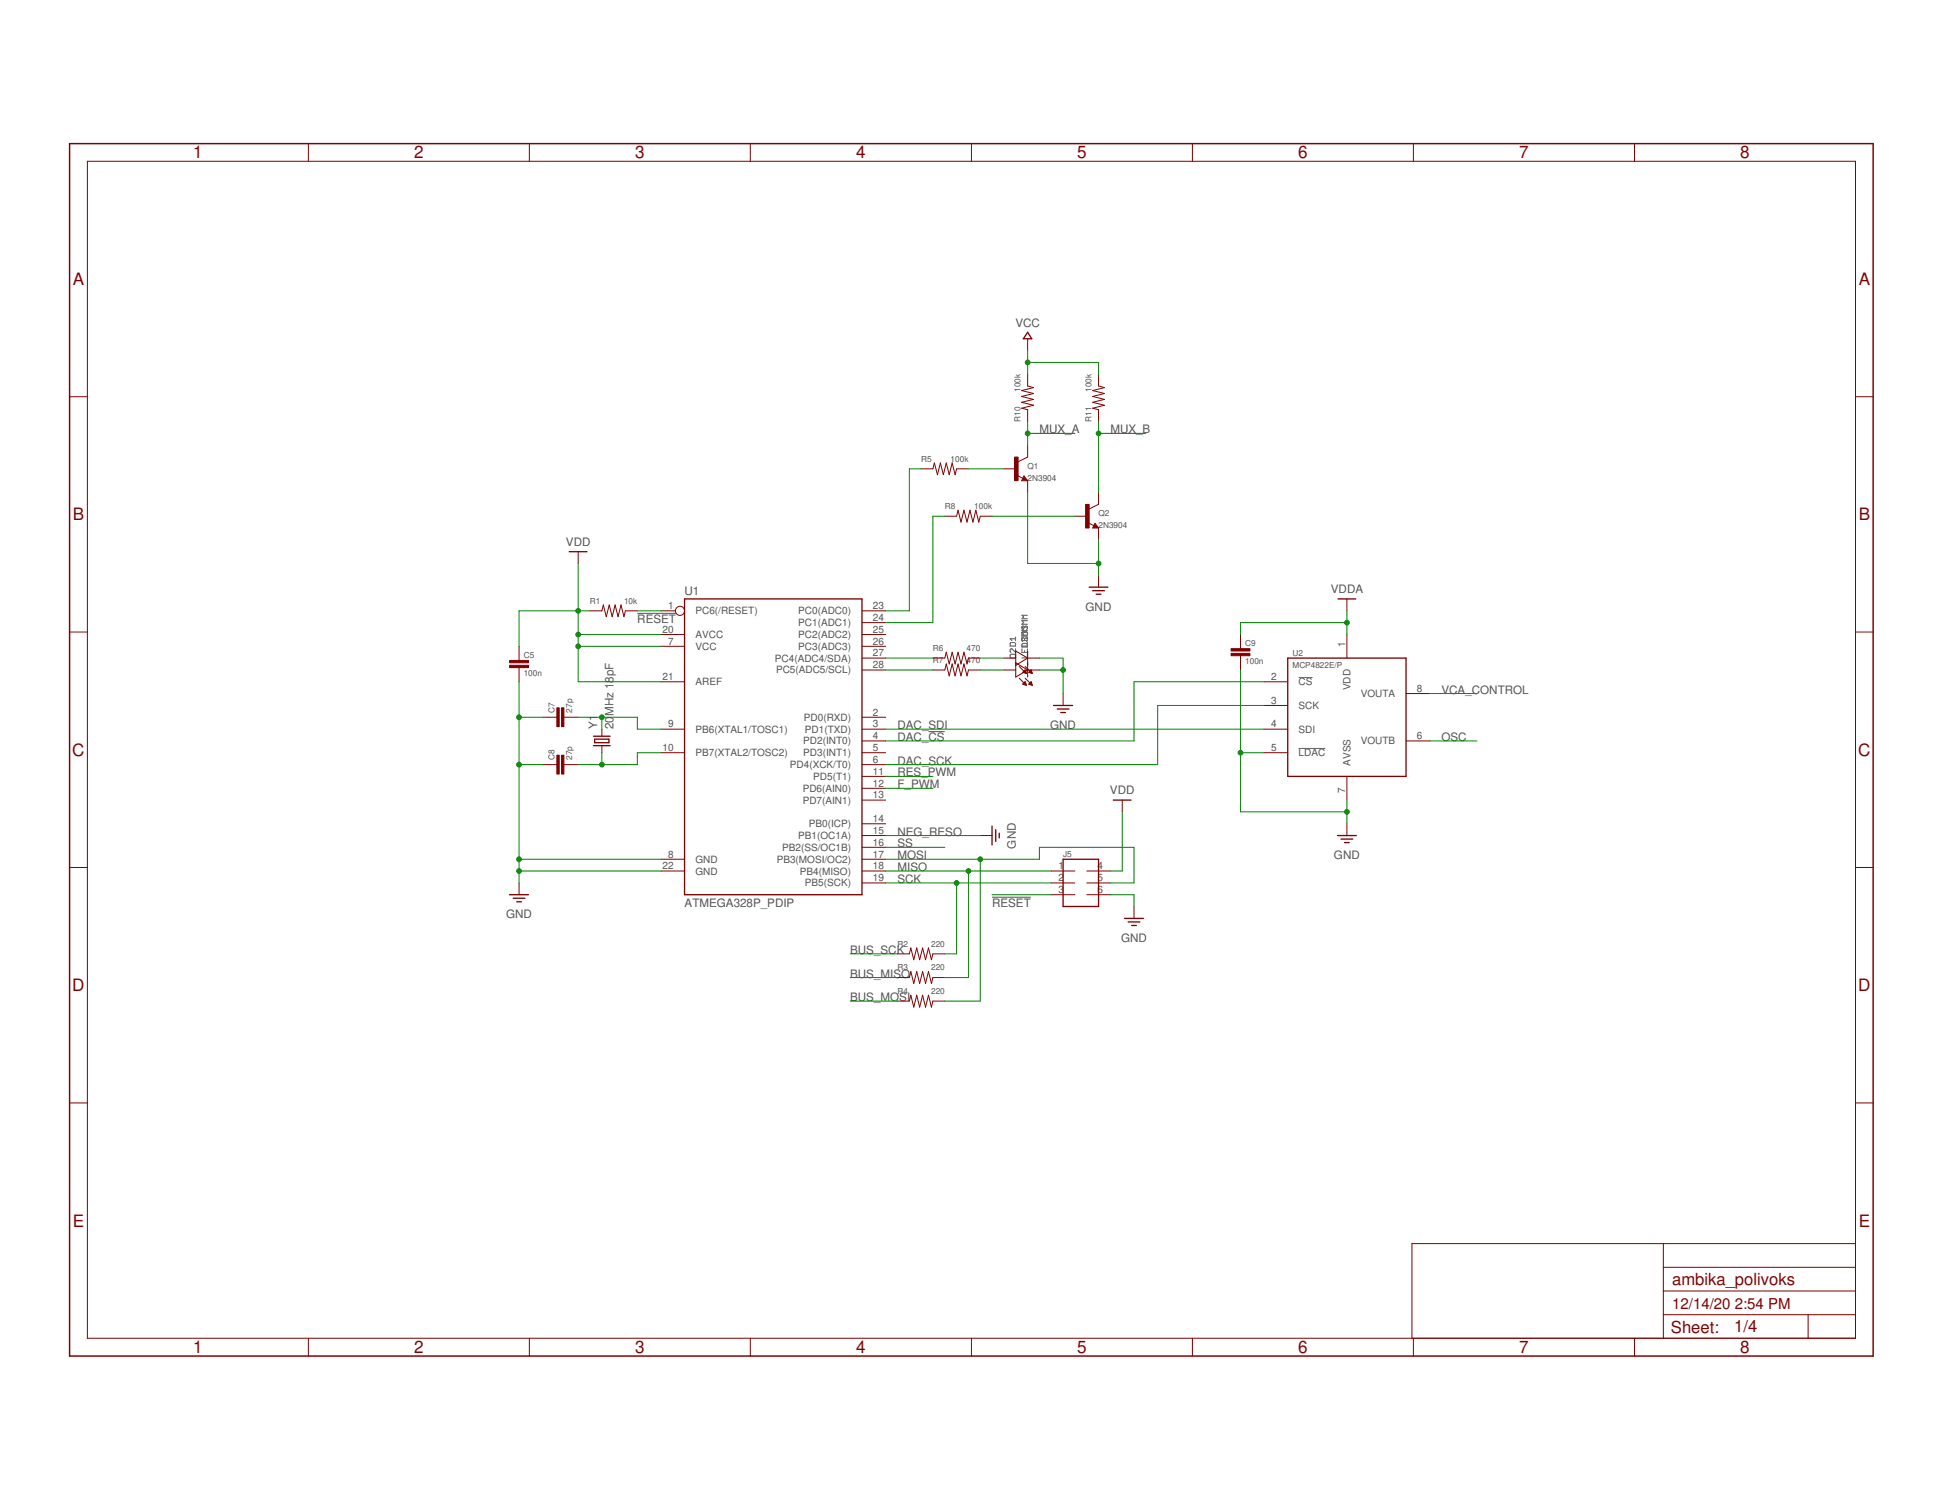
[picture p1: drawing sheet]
<svg xmlns="http://www.w3.org/2000/svg" width="279mm" height="216mm" viewBox="0 0 279 216" stroke-linecap="round" stroke-linejoin="round" font-family="sans-serif">
<g fill="none" stroke="#505050" stroke-width=".14">
<path d="M91.7 88.2h5.6M145.3 92.5l.2-.1h.5l.1 .1v.4h-.8zM145.3 94.2l.2-.1h.5l.1 .1v.4h-.8zM146.1 91.6v.5M146.1 93.3v.6l-.5-.6-.3 .2v.2l.2 .2M146.1 91.9h-.8l.3 .2M147 92.9h.8M147 91v.4h.8v-.4M147 93.3v.6h.8v-.6M147 90.2v.2l.2 .2M147 91.6v.6M147 92.1h.8"/>
<path d="M147 90.2l.3 .2-.3 .3h.8M147 91l.2-.2h.5l.1 .2M147 90.2l.2-.1 .2 .1M147 92.2l.2 .1M147 91.9l.2-.1 .2 .1M147 91l.3 .2-.3 .3h.8M147 91h.8M147 90.2h.8M147.4 90.2v.1M147.4 91.9v.2M147.4 93.6v.3M147.4 90.2l.2-.1 .2 .1"/>
<path d="M147.4 91.9l.2-.1 .2 .1M147.8 90.2v.2l-.1 .2M147.8 91.6v.6M147.8 92.4v.7h-.8v-.4l.2-.2h.5l.1 .2M147.8 94.1v.5h-.8M147.8 89.3h-.8l.3 .2-.3 .3h.8M147.8 88.5h-.8l.3 .3-.3 .2h.8M147.8 92.2l-.1 .1M186.8 97.5h2M133.6 105.2h2.3M186.8 107.7h3.9M142.7 129.1h5.6"/>
</g>
<g fill="none" stroke="#800000" stroke-width=".14">
<path d="M12.6 23.2h254.4v169.3h-254.4zM44.4 20.7v2.5M76.2 20.7v2.5M107.9 20.7v2.5M139.8 20.7v2.5M171.6 20.7v2.5M203.3 20.7v2.5M235.2 20.7v2.5M10 57.1h2.6M147.8 48.7v1.7M147.8 53.8v1.7l.9 .3-1.7 .4 1.7 .4-1.7 .4 1.7 .4-1.7 .5 1.7 .4-1.7 .4 .8 .2v1.7M158.1 53.8v1.7l.8 .3-1.7 .4 1.7 .4-1.7 .4 1.7 .4-1.7 .5 1.7 .4-1.7 .4 .9 .2v1.7"/>
<path d="M267 57.1h2.5M83.2 79.4v1.6M132.5 67.4h1.7l.2-.8 .5 1.7 .4-1.7 .4 1.7 .4-1.7 .5 1.7 .4-1.7 .4 1.7 .2-.9h1.7M135.9 74.3h1.7l.2-.9 .5 1.7 .4-1.7 .4 1.7 .5-1.7 .4 1.7 .4-1.7 .4 1.7 .2-.8h1.7M144.4 67.4h1.7M146.5 68.5l1.3 .7M147.3 68.5l.5 .7h-.8zM147.8 64v1.7l-1.3 .7M147.8 69.2v1.6M154.6 74.3h1.8M156.7 75.3l1.4 .6M157.5 75.3l.6 .6h-.9z"/>
<path d="M158.1 70.8v1.7l-1.4 .7M158.1 75.9v1.7M10 90.9h2.6M74.7 93v2.2M74.7 95.9v2.2M84.9 87.9h1.7l.2-.9 .4 1.7 .5-1.7 .4 1.7 .4-1.7 .4 1.7 .4-1.7 .5 1.7 .2-.8h1.7M95.1 87.9h2.1M95.1 98.1h3.4M95.1 93h3.4M95.1 91.3h3.4M124 87.9h3.4M124 94.7h3.4"/>
<path d="M124 96.4h3.4M124 93h3.4M124 91.3h3.4M124 89.6h3.4M134.2 94.7h1.7l.2-.9 .5 1.7 .4-1.7 .4 1.7 .4-1.7 .5 1.7 .4-1.7 .4 1.7 .2-.8h1.7M134.2 96.4h1.7l.2-.9 .5 1.7 .4-1.7 .4 1.7 .4-1.7 .5 1.7 .4-1.7 .4 1.7 .2-.8h1.7M144.4 94.7h1.7M144.4 96.4h1.7M147.8 94.7h1.7M147.8 96.4h1.7M153 99.8v1.7M158.1 82.8v1.7"/>
<path d="M178.5 91.3v2.2M178.5 94.1v2.3M181.9 98.1h3.4M193.8 86.1v1.8M193.8 91.3v3.4M202.3 99.8h3.4M267 90.9h2.5M78.1 103.2h2.2M78.1 110h2.2M81 103.2h2.2M81 110h2.2M86.6 104.9v1"/>
<path d="M86.6 107.3v1M95.1 104.9h3.4M95.1 108.3h3.4M124 103.2h3.4M124 110h3.4M124 104.9h3.4M124 108.3h3.4M124 106.6h3.4M124 118.5h3.4M124 115.1h3.4M124 113.4h3.4M124 111.7h3.4"/>
<path d="M161.5 115.1v1.7M181.9 101.5h3.4M181.9 104.9h3.4M181.9 108.3h3.4M193.8 111.7v3.4M193.8 118.5v1.7M202.3 106.6h3.4M10 124.8h2.6M74.7 127v1.7M95.1 125.3h3.4M95.1 123.6h3.4M124 125.3h3.4"/>
<path d="M124 127h3.4M124 123.6h3.4M124 121.9h3.4M124 120.2h3.4M129.1 137.2h1.7l.2-.8 .5 1.6 .4-1.6 .4 1.6 .4-1.6 .5 1.6 .4-1.6 .4 1.6 .2-.8h1.7M141 120.2h1.7M151.2 125.3h3.4M151.2 127h3.4M151.2 128.7h3.4M156.4 125.3h3.3M156.4 127h3.3M156.4 128.7h3.3"/>
<path d="M163.2 130.4v1.7M267 124.8h2.5M10 158.6h2.6M129.1 144h1.7l.2-.8 .5 1.7 .4-1.7 .4 1.7 .4-1.7 .5 1.7 .4-1.7 .4 1.7 .2-.9h1.7M129.1 140.6h1.7l.2-.9 .5 1.8 .4-1.8 .4 1.8 .4-1.8 .5 1.8 .4-1.8 .4 1.8 .2-.9h1.7M267 158.6h2.5M239.3 178.9v13.6M267 178.9h-63.9v13.6M44.4 192.5v2.6M76.2 192.5v2.6M107.9 192.5v2.6M139.8 192.5v2.6"/>
<path d="M171.6 192.5v2.6M203.3 192.5v2.6M235.2 192.5v2.6M239.3 189.1h27.7M239.3 185.7h27.7M239.3 182.3h27.7M260.1 189.1v3.4"/>
<circle cx="97.8" cy="87.9" r=".66"/>
</g>
<g fill="none" stroke="#800000" stroke-width=".19">
<path d="M147.8 47.8l.6 .9h-1.2zM81.9 79.4h2.6M98.5 86.1h25.5v42.6h-25.5zM156.7 84.5h2.7M157.2 85h1.7M157.7 85.5h.7M185.3 94.7h17v17h-17zM192.5 86.1h2.6M85.4 105.9h2.4M85.4 107.3h2.4M85.6 106.3h2v.5h-2zM142.7 118.8v2.7"/>
<path d="M143.3 119.3v1.7M143.8 119.8v.7M151.6 101.5h2.7M152.1 102h1.7M152.6 102.5h.7M160.2 115.1h2.5M73.3 128.7h2.7M73.8 129.2h1.7M74.3 129.7h.7M153 123.6h5.1v6.8h-5.1zM161.8 132.1h2.7M162.3 132.6h1.7"/>
<path d="M162.8 133.1h.7M192.4 120.2h2.7M192.9 120.7h1.7M193.4 121.2h.7"/>
</g>
<g fill="#800000" stroke="#800000" stroke-width=".14">
<path d="M80.1 101.8h.4v2.7h-.4z"/>
<path d="M80.8 101.8h.3v2.7h-.3z"/>
<path d="M80.1 108.6h.4v2.7h-.4z"/>
<path d="M80.8 108.6h.3v2.7h-.3z"/>
<path d="M73.3 95h2.7v.3h-2.7z"/>
<path d="M73.3 95.7h2.7v.3h-2.7z"/>
<path d="M146 65.7h.5v3.4h-.5z"/>
<path d="M156.2 72.6h.5v3.3h-.5z"/>
<path d="M177.1 93.3h2.7v.3h-2.7z"/>
<path d="M177.1 94h2.7v.3h-2.7z"/>
</g>
<g fill="none" stroke="#800000" stroke-width=".15">
<path d="M147.4 68.6l-.3 .5M147.4 68.7l-.2 .4M147.5 68.8l-.1 .3M147.6 68.9l-.1 .2M147.6 69v.1M157.6 75.4l-.3 .5M157.6 75.5l-.1 .4M157.7 75.6l-.1 .3M157.8 75.7l-.1 .2M157.8 75.8v.1M146.1 95.3l1.7 1.1-1.7 1v-3.8l1.7 1.1-1.7 1M146.6 95.9l.7 .6"/>
<path d="M146.6 97.6l.7 .6M147.2 96.7l.3-.3 .2 .5zM147.2 98.4l.3-.3 .2 .5zM147.2 98.4h.4M147.2 96.7h.4M147.2 96.6h.4M147.3 98.3h.3M147.3 96.5h.3M147.4 98.2h.2M147.4 96.4h.1M147.5 98.5h.1M147.5 98.1h.1"/>
<path d="M147.5 95.9l.7 .6M147.5 97.6l.7 .6M147.6 96.8h.1M147.8 93.6v3.8M148 96.7l.4-.3 .1 .5zM148 98.4h.5M148.1 96.6h.3M148.1 96.7h.4M148.1 98.3h.3M148.2 96.5h.2M148.2 98.2h.2M148.3 96.4h.1"/>
<path d="M148.3 98.5h.2M148.3 98.1h.1M148.4 98.1l.1 .5-.5-.2zM148.4 96.8h.1"/>
</g>
<path d="M10 20.7h259.5v174.4h-259.5z" fill="none" stroke="#800000" stroke-width=".21"/>
<g fill="none" stroke="#008000" stroke-width=".14">
<path d="M147.8 50.4v3.4M147.8 52.1h10.3v1.7M132.5 67.4h-1.7v20.5h-3.4M135.9 74.3h-1.7v15.3h-6.8M139.3 67.4h5.1M142.7 74.3h11.9M147.8 60.6v3.4M147.8 70.8v10.2h10.3M147.8 62.3h6.8M158.1 60.6v10.2M158.1 77.6v5.2M158.1 62.3h6.7"/>
<path d="M74.7 98.1v28.9M83.2 81v17.1h11.9M83.2 91.3h11.9M83.2 93h11.9M84.9 87.9h-10.2v5.1M91.7 87.9h3.4M127.4 94.7h6.8M127.4 96.4h6.8M141 94.7h3.4M141 96.4h3.4M149.5 94.7h3.5v5.1M149.5 96.4h3.5"/>
<path d="M178.5 96.4v20.4h15.3M181.9 98.1h-18.7v8.5h-35.8M193.8 89.6h-15.3v1.7M193.8 87.9v3.4M205.7 99.8h6.8M74.7 103.2h3.4M74.7 110h3.4M83.2 103.2h8.5v1.7h3.4M86.6 103.2v1.7M86.6 108.3v1.7M95.1 108.3h-3.4v1.7h-8.5M127.4 104.9h54.5"/>
<path d="M127.4 111.7h6.8M127.4 113.4h6.8M161.5 116.8v8.5h-1.8M178.5 108.3h3.4M181.9 101.5h-15.3v8.5h-39.2M193.8 115.1v3.4M205.7 106.6h6.8M74.7 125.3h20.4M74.7 123.6h20.4M122.3 137.2h6.8M127.4 121.9h8.5M127.4 123.6h22.1v-1.7h13.7v5.1h-3.5"/>
<path d="M127.4 125.3h23.8M127.4 127h23.8M127.4 120.2h13.6M137.6 127v10.2h-1.7M139.3 125.3v15.3h-3.4M141 123.6v20.4h-5.1M142.7 128.7h8.5M159.7 128.7h3.5v1.7M122.3 140.6h6.8M122.3 144h6.8"/>
</g>
<g fill="#008000" stroke="#008000" stroke-width=".14">
<circle cx="83.2" cy="93" r=".34"/>
<circle cx="83.2" cy="91.3" r=".34"/>
<circle cx="83.2" cy="87.9" r=".34"/>
<circle cx="147.8" cy="52.1" r=".34"/>
<circle cx="86.6" cy="103.2" r=".34"/>
<circle cx="86.6" cy="110" r=".34"/>
<circle cx="137.6" cy="127" r=".34"/>
<circle cx="139.3" cy="125.3" r=".34"/>
<circle cx="141" cy="123.6" r=".34"/>
<circle cx="158.1" cy="62.3" r=".34"/>
<circle cx="147.8" cy="62.3" r=".34"/>
<circle cx="193.8" cy="116.8" r=".34"/>
<circle cx="178.5" cy="108.3" r=".34"/>
<circle cx="158.1" cy="81" r=".34"/>
<circle cx="74.7" cy="125.3" r=".34"/>
<circle cx="74.7" cy="123.6" r=".34"/>
<circle cx="74.7" cy="110" r=".34"/>
<circle cx="74.7" cy="103.2" r=".34"/>
<circle cx="153" cy="96.4" r=".34"/>
<circle cx="193.8" cy="89.6" r=".34"/>
</g>
<g font-size="2.5" fill="#800000">
<text x="27.8" y="22.8">1</text>
<text x="59.6" y="22.8">2</text>
<text x="91.4" y="22.8">3</text>
<text x="123.2" y="22.8">4</text>
<text x="155" y="22.8">5</text>
<text x="186.8" y="22.8">6</text>
<text x="218.6" y="22.8">7</text>
<text x="250.4" y="22.8">8</text>
<text x="10.5" y="41">A</text>
<text x="267.4" y="41">A</text>
<text x="10.5" y="74.9">B</text>
<text x="267.4" y="74.9">B</text>
<text x="10.4" y="108.7">C</text>
<text x="267.3" y="108.7">C</text>
<text x="10.4" y="142.6">D</text>
<text x="267.3" y="142.6">D</text>
<text x="10.5" y="176.4">E</text>
<text x="267.4" y="176.4">E</text>
<text x="27.8" y="194.6">1</text>
<text x="59.6" y="194.6">2</text>
<text x="91.4" y="194.6">3</text>
<text x="123.2" y="194.6">4</text>
<text x="155" y="194.6">5</text>
<text x="186.8" y="194.6">6</text>
<text x="218.6" y="194.6">7</text>
<text x="250.4" y="194.6">8</text>
</g>
<g font-size="2.4" fill="#800000">
<text x="240.6" y="184.8">ambika_polivoks</text>
<text x="240.4" y="191.7">Sheet:</text>
<text x="249.5" y="191.6">1/4</text>
</g>
<g font-size="2.2" fill="#800000">
<text x="240.6" y="188.2">12/14/20</text>
<text x="249.6" y="188.2">2:54 PM</text>
</g>
<g font-size="1.7" fill="#505050">
<text x="146.1" y="47">VCC</text>
<text x="149.5" y="62.3">MUX_A</text>
<text x="159.8" y="62.3">MUX_B</text>
<text x="81.4" y="78.5">VDD</text>
<text x="91.7" y="89.6">RESET</text>
<text x="98.5" y="85.6">U1</text>
<text x="156.2" y="87.9">GND</text>
<text x="191.5" y="85.3">VDDA</text>
<text x="207.4" y="99.8">VCA_CONTROL</text>
<text x="85.9" y="104.9" transform="rotate(-90 85.9 104.9)">Y1</text>
<text x="88.3" y="104.9" transform="rotate(-90 88.3 104.9)">20</text>
<text x="88.3" y="103" transform="rotate(-90 88.3 103)">MHz 18pF</text>
<text x="129.1" y="104.9">DAC_SDI</text>
<text x="129.1" y="106.6">DAC_CS</text>
<text x="151.1" y="104.9">GND</text>
<text x="207.4" y="106.6">OSC</text>
<text x="129.1" y="111.7">RES_PWM</text>
<text x="129.1" y="113.4">F_PWM</text>
<text x="129.1" y="110">DAC_SCK</text>
<text x="159.7" y="114.2">VDD</text>
<text x="129.1" y="120.2">NEG_RESO</text>
<text x="129.1" y="121.9">SS</text>
<text x="129.1" y="125.3">MISO</text>
<text x="129.1" y="123.6">MOSI</text>
<text x="146.1" y="122" transform="rotate(-90 146.1 122)">GND</text>
<text x="191.9" y="123.6">GND</text>
<text x="98.5" y="130.4">ATMEGA328P_PDIP</text>
<text x="129.1" y="127">SCK</text>
<text x="142.7" y="130.4">RESET</text>
<text x="72.8" y="132.1">GND</text>
<text x="122.3" y="137.2">BUS_SCK</text>
<text x="161.3" y="135.5">GND</text>
<text x="122.3" y="140.6">BUS_MISO</text>
<text x="122.3" y="144">BUS_MOSI</text>
</g>
<g font-size="1.4" fill="#505050">
<text x="96.1" y="87.6">1</text>
<text x="100.1" y="88.4">PC6(/RESET)</text>
<text x="114.9" y="88.4">PC0(ADC0)</text>
<text x="125.6" y="89.3">24</text>
<text x="125.6" y="87.6">23</text>
<text x="95.3" y="91">20</text>
<text x="96.1" y="92.7">7</text>
<text x="100.1" y="93.5">VCC</text>
<text x="100.1" y="91.8">AVCC</text>
<text x="111.5" y="95.2">PC4(ADC4/SDA)</text>
<text x="114.9" y="93.5">PC3(ADC3)</text>
<text x="114.9" y="91.8">PC2(ADC2)</text>
<text x="114.9" y="90.1">PC1(ADC1)</text>
<text x="125.6" y="94.4">27</text>
<text x="125.6" y="92.7">26</text>
<text x="125.6" y="91">25</text>
<text x="193.5" y="93.1" transform="rotate(-90 193.5 93.1)">1</text>
<text x="95.3" y="97.8">21</text>
<text x="100.1" y="98.6">AREF</text>
<text x="111.7" y="96.9">PC5(ADC5/SCL)</text>
<text x="125.6" y="96.1">28</text>
<text x="182.9" y="97.8">2</text>
<text x="182.9" y="101.2">3</text>
<text x="186.8" y="98.6">CS</text>
<text x="186.8" y="102">SCK</text>
<text x="194.3" y="99.3" transform="rotate(-90 194.3 99.3)">VDD</text>
<text x="195.8" y="100.3">VOUTA</text>
<text x="203.9" y="99.5">8</text>
<text x="96.1" y="104.6">9</text>
<text x="100.1" y="105.4">PB6(XTAL1/TOSC1)</text>
<text x="115.6" y="107.1">PD2(INT0)</text>
<text x="115.7" y="103.7">PD0(RXD)</text>
<text x="115.8" y="105.4">PD1(TXD)</text>
<text x="125.6" y="106.3">4</text>
<text x="125.6" y="104.6">3</text>
<text x="125.6" y="102.9">2</text>
<text x="182.9" y="104.6">4</text>
<text x="186.8" y="105.4">SDI</text>
<text x="195.8" y="107.1">VOUTB</text>
<text x="203.9" y="106.3">6</text>
<text x="95.3" y="108">10</text>
<text x="100.1" y="108.8">PB7(XTAL2/TOSC2)</text>
<text x="113.6" y="110.5">PD4(XCK/T0)</text>
<text x="115.5" y="113.9">PD6(AIN0)</text>
<text x="115.6" y="108.8">PD3(INT1)</text>
<text x="117" y="112.2">PD5(T1)</text>
<text x="125.6" y="113.1">12</text>
<text x="125.6" y="111.4">11</text>
<text x="125.6" y="109.7">6</text>
<text x="125.6" y="108">5</text>
<text x="182.9" y="108">5</text>
<text x="186.8" y="108.8">LDAC</text>
<text x="194.3" y="110.1" transform="rotate(-90 194.3 110.1)">AVSS</text>
<text x="115.5" y="115.6">PD7(AIN1)</text>
<text x="116.4" y="119">PB0(ICP)</text>
<text x="125.6" y="119.9">15</text>
<text x="125.6" y="118.2">14</text>
<text x="125.6" y="114.8">13</text>
<text x="193.5" y="114" transform="rotate(-90 193.5 114)">7</text>
<text x="95.3" y="125.1">22</text>
<text x="96.1" y="123.4">8</text>
<text x="100.1" y="124.1">GND</text>
<text x="100.1" y="125.8">GND</text>
<text x="111.7" y="124.1">PB3(MOSI/OC2)</text>
<text x="112.5" y="122.4">PB2(SS/OC1B)</text>
<text x="114.9" y="120.7">PB1(OC1A)</text>
<text x="115.1" y="125.8">PB4(MISO)</text>
<text x="125.6" y="125.1">18</text>
<text x="125.6" y="123.4">17</text>
<text x="125.6" y="121.6">16</text>
<text x="152.3" y="125.1">1</text>
<text x="157.9" y="125.1">4</text>
<text x="115.8" y="127.5">PB5(SCK)</text>
<text x="125.6" y="126.8">19</text>
<text x="152.3" y="126.8">2</text>
<text x="152.3" y="128.5">3</text>
<text x="157.9" y="126.8">5</text>
<text x="157.9" y="128.5">6</text>
</g>
<g font-size="1.2" fill="#505050">
<text x="146.8" y="56.4" transform="rotate(-90 146.8 56.4)">100k</text>
<text x="157" y="56.4" transform="rotate(-90 157 56.4)">100k</text>
<text x="146.8" y="60.6" transform="rotate(-90 146.8 60.6)">R10</text>
<text x="157" y="60.6" transform="rotate(-90 157 60.6)">R11</text>
<text x="132.5" y="66.4">R5</text>
<text x="136.8" y="66.4">100k</text>
<text x="147.8" y="69.1">2N3904</text>
<text x="147.8" y="67.4">Q1</text>
<text x="135.9" y="73.2">R8</text>
<text x="140.2" y="73.2">100k</text>
<text x="158" y="75.9">2N3904</text>
<text x="158" y="74.2">Q2</text>
<text x="84.9" y="86.8">R1</text>
<text x="89.8" y="86.8">10k</text>
<text x="75.4" y="94.7">C5</text>
<text x="134.2" y="93.6">R6</text>
<text x="134.2" y="95.3">R7</text>
<text x="139.1" y="93.6">470</text>
<text x="139.1" y="95.3">470</text>
<text x="179.1" y="95.5">100n</text>
<text x="179.1" y="93">C9</text>
<text x="186" y="94.3">U2</text>
<text x="75.4" y="97.2">100n</text>
<text x="186" y="96">MCP4822E/P</text>
<text x="79.8" y="102.5" transform="rotate(-90 79.8 102.5)">C7</text>
<text x="82.3" y="102.5" transform="rotate(-90 82.3 102.5)">27p</text>
<text x="79.8" y="109.3" transform="rotate(-90 79.8 109.3)">C8</text>
<text x="82.3" y="109.3" transform="rotate(-90 82.3 109.3)">27p</text>
<text x="152.9" y="123.2">J5</text>
<text x="129.1" y="136.2">R2</text>
<text x="134" y="136.2">220</text>
<text x="129.1" y="139.6">R3</text>
<text x="129.1" y="143">R4</text>
<text x="134" y="139.6">220</text>
<text x="134" y="143">220</text>
</g>
</svg>
